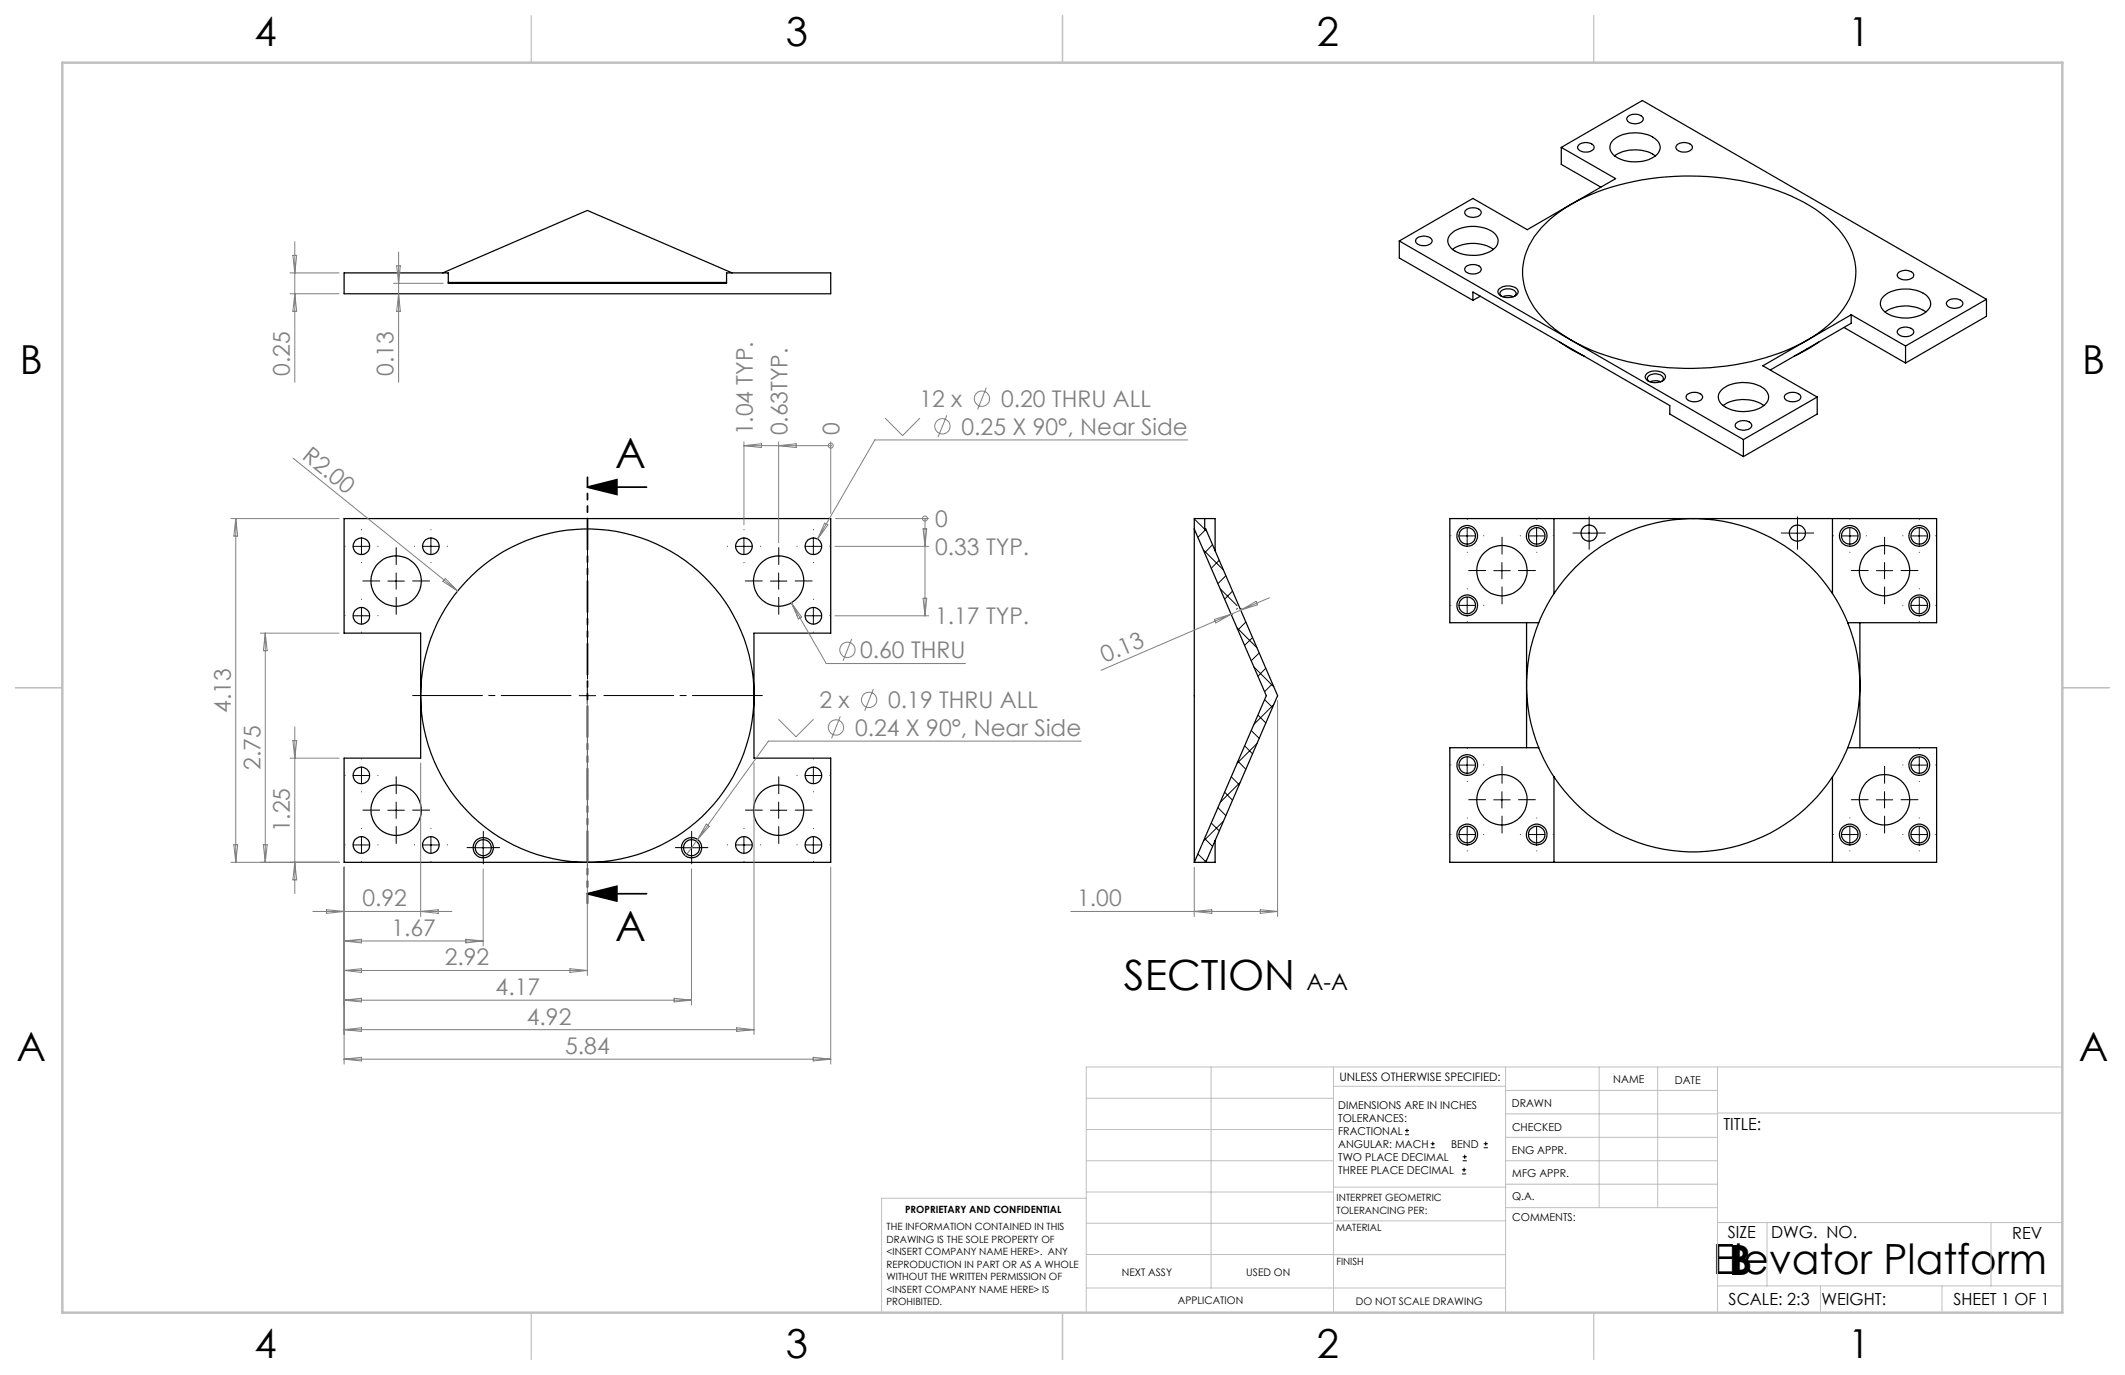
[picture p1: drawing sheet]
<svg xmlns="http://www.w3.org/2000/svg" width="432mm" height="279mm" viewBox="0 0 432 279" stroke-linecap="round" stroke-linejoin="round" font-family="sans-serif">
<g fill="none" stroke="#000" stroke-width=".25">
<path d="M317.3 30l11 6.3-9 5.2M317.3 30l16.4-9.6 69.9 40.4M317.3 30v3.4l8 4.6M320.8 29.4a2.16 2.16 0 0 1 3.1 .4 1.49 1.49 0 0 1-1.8 1.1l-.8-.1-.5-.4a.63 .63 0 0 1 0-1zM327.9 28.4a7.4 7.4 0 0 1 8.8 .1 2.07 2.07 0 0 1-.7 3.5 7.8 7.8 0 0 1-8-.4 2.01 2.01 0 0 1-.1-3.2zM328.1 31.7a7.6 7.6 0 0 1 8.3 0M330.8 23.7a2.19 2.19 0 0 1 3.1 .4 1.48 1.48 0 0 1-1.9 1.1l-.3-.1a.89 .89 0 0 1-.9-.4 .89 .89 0 0 1 0-1zM340.8 29.4a2.16 2.16 0 0 1 3.1 .4 1.49 1.49 0 0 1-1.9 1.1l-.7-.1-.5-.4a.63 .63 0 0 1 0-1zM69.9 55.5h21.2v2.1h56.5v-2.1h21.2v4.2h-98.9zM90 55.5l29.3-12.7 29.5 12.7M91.1 57.4h56.5M284.3 49v3.4l15 8.6"/>
<path d="M284.3 49l35 20.1M287.7 48.6a2.17 2.17 0 0 1 3.3 .2 1.48 1.48 0 0 1-1.9 1.1 1.14 1.14 0 0 1-1.4-1.3zM294.8 47.6a7.3 7.3 0 0 1 6.8-1.3 3.2 3.2 0 0 1 2.8 2.8 3.3 3.3 0 0 1-2.7 2.4 7.5 7.5 0 0 1-6.8-1.1 1.9 1.9 0 0 1-.1-2.8zM295.2 50.7a7.6 7.6 0 0 1 8.3 0M297.7 42.9a2.17 2.17 0 0 1 3.3 .2 1.77 1.77 0 0 1-2.6 .9l-.5-.3a.68 .68 0 0 1-.2-.8zM297.9 54.2a2.37 2.37 0 0 1 3 .2 .82 .82 0 0 1-.7 1.1 2.05 2.05 0 0 1-2.6-.7zM304.6 58.8a2.8 2.8 0 0 1 3.8 .1 1.06 1.06 0 0 1-1.1 1.5 2.56 2.56 0 0 1-2.9-.9zM319.3 41.5a21.5 21.5 0 0 0-8.6 8.4 12.2 12.2 0 0 0 1.8 13.6l.7 .8a24.4 24.4 0 0 0 6.1 4.8M319.3 41.5a51 51 0 0 1 27.7-5.6 46.5 46.5 0 0 1 21.9 6.6 18.1 18.1 0 0 1 7.8 9.6 12.6 12.6 0 0 1-3.5 12.4l-2.7 2.4-3.3 2.2M319.3 41.5l-9 5.2-11-6.4-15 8.7M385.8 55.4a2.16 2.16 0 0 1 3.1 .4 1.49 1.49 0 0 1-1.9 1.1l-1.2-.5a.68 .68 0 0 1 0-1zM299.3 61v-1.7l40 23.1v1.7l15 8.7"/>
<path d="M300.8 60.2l-1.5 .8M305.2 60.2a.77 .77 0 0 1-.4-.9 .77 .77 0 0 1 .8-.5 1.85 1.85 0 0 1 2.5 .9l-.4 .5M305.4 60.3l1-.2 1.1 .2M316.9 69.5l3 1.9 2.1 1M319.3 69.1a49.4 49.4 0 0 0 26.5 5.7 48.2 48.2 0 0 0 21.4-5.7M319.3 69.1l35 20.2M334.5 76.1a2.81 2.81 0 0 1 3.8 .1 1.29 1.29 0 0 1-1.5 1.5 2.09 2.09 0 0 1-2.5-1.1zM335.1 77.5a.78 .78 0 0 1-.3-.9 .78 .78 0 0 1 .8-.5 2.01 2.01 0 0 1 2.4 .6 .63 .63 0 0 1-.4 .8M335.3 77.6l1-.2 1.1 .2M349.8 79.3a7.3 7.3 0 0 1 7.3-1.1 2.71 2.71 0 0 1 2.2 3 4.8 4.8 0 0 1-4.4 2.4 6 6 0 0 1-5.5-2.1 1.85 1.85 0 0 1 .4-2.2zM367.2 69.1l-9 5.2 11.1 6.4M369.6 69.5l-3 1.9-2.1 1"/>
<path d="M374.7 66.5l12.5 7.3M376.2 64l11 6.3M376.2 64l-9 5.1M376.2 64v1.7l-16.5 9.5M382.6 60.4a7.1 7.1 0 0 1 7.2-1.3 2.98 2.98 0 0 1 2.5 2.9 4.5 4.5 0 0 1-4.2 2.6 6.8 6.8 0 0 1-5.5-1.6 1.89 1.89 0 0 1 0-2.6zM383 63.4a7.6 7.6 0 0 1 8.3 0M385.8 66.9a2.16 2.16 0 0 1 3.1 .4 1.49 1.49 0 0 1-1.9 1.1l-.7-.1-.5-.4a.63 .63 0 0 1 0-1zM387.2 70.3v3.5M395.7 61.2a2.19 2.19 0 0 1 3.2 .4 1.48 1.48 0 0 1-1.9 1.1l-.4-.1a.89 .89 0 0 1-.9-.4 .89 .89 0 0 1 0-1zM403.6 60.8l-16.4 9.5M403.6 60.8v3.5l-16.4 9.5M342.9 80.2a2.37 2.37 0 0 1 3 .2 .93 .93 0 0 1-1.1 1.2 1.92 1.92 0 0 1-2.2-.8z"/>
<path d="M350.1 82.4a7.6 7.6 0 0 1 8.3 0M352.7 86.1a2.17 2.17 0 0 1 3.3 .2 1.48 1.48 0 0 1-1.9 1.1l-1-.3a.72 .72 0 0 1-.4-1zM354.3 89.3v3.5M362.8 80.2a2.37 2.37 0 0 1 3 .2 .93 .93 0 0 1-1 1.2 1.92 1.92 0 0 1-2.2-.8zM369.3 80.7v3.4l-15 8.7M369.3 80.7l-15 8.6M69.9 105.4h98.9v23.3h-15.6v25.4h15.6v21.1h-98.9v-21.1h15.6v-25.4h-15.6zM242.7 107.5v67.7M242.7 107.5v-2.1h4.2v6.5M242.7 107.5l14.6 33.9-14.6 33.8M244.8 105.4v2.1h.2l14.6 33.9-14.6 33.8M315.8 105.4v15.2"/>
<path d="M372.4 105.4v15.2M310.2 126.5v25.4M312.7 126.5a33.7 33.7 0 0 0 0 25.4M312.7 126.5h-18.1v-21.1h98.9v21.1h-18M315.8 120.6a33.9 33.9 0 0 1 56.6 0M315.8 120.6a35.6 35.6 0 0 0-3.1 5.9M372.4 120.6a35.6 35.6 0 0 1 3.1 5.9M375.5 126.5a33.7 33.7 0 0 1 0 25.4M377.9 126.5v25.4M312.7 151.9a35.6 35.6 0 0 0 3.1 6M312.7 151.9h-18.1v23.3h98.9v-23.3h-18M315.8 157.9a33.9 33.9 0 0 0 56.6 0"/>
<path d="M315.8 157.9v17.3M372.4 157.9v17.3M375.5 151.9a35.6 35.6 0 0 1-3.1 6M246.9 170.7v4.5h-4.2"/>
<circle cx="73.4" cy="111" r="1.69"/>
<circle cx="80.5" cy="118.1" r="5.1"/>
<circle cx="87.5" cy="111" r="1.69"/>
<circle cx="151.2" cy="111" r="1.68"/>
<circle cx="158.2" cy="118.1" r="5.1"/>
<circle cx="165.3" cy="111" r="1.68"/>
<circle cx="298.1" cy="108.9" r="1.67"/>
<circle cx="298.1" cy="108.9" r="2.11"/>
<circle cx="305.2" cy="116" r="5.1"/>
<circle cx="312.3" cy="108.9" r="1.67"/>
<circle cx="312.3" cy="108.9" r="2.11"/>
<circle cx="322.9" cy="108.3" r="1.64"/>
<circle cx="365.2" cy="108.3" r="1.64"/>
<circle cx="375.9" cy="108.9" r="2.11"/>
<circle cx="375.9" cy="108.9" r="1.68"/>
<circle cx="382.9" cy="116" r="5.1"/>
<circle cx="390" cy="108.9" r="1.67"/>
<circle cx="390" cy="108.9" r="2.11"/>
<circle cx="73.4" cy="125.1" r="1.7"/>
<circle cx="165.3" cy="125.1" r="1.69"/>
<circle cx="298.1" cy="123" r="2.11"/>
<circle cx="298.1" cy="123" r="1.69"/>
<circle cx="390" cy="123" r="2.11"/>
<circle cx="390" cy="123" r="1.69"/>
<circle cx="73.4" cy="157.6" r="1.69"/>
<circle cx="119.3" cy="141.4" r="33.9"/>
<circle cx="165.3" cy="157.6" r="1.68"/>
<circle cx="298.1" cy="155.5" r="1.67"/>
<circle cx="298.1" cy="155.4" r="2.11"/>
<circle cx="390" cy="155.5" r="1.67"/>
<circle cx="390" cy="155.4" r="2.11"/>
<circle cx="73.4" cy="171.7" r="1.7"/>
<circle cx="80.5" cy="164.6" r="5.1"/>
<circle cx="87.5" cy="171.7" r="1.7"/>
<circle cx="98.2" cy="172.2" r="2.06"/>
<circle cx="98.2" cy="172.2" r="1.64"/>
<circle cx="140.5" cy="172.2" r="2.06"/>
<circle cx="140.5" cy="172.2" r="1.64"/>
<circle cx="151.2" cy="171.7" r="1.69"/>
<circle cx="158.2" cy="164.6" r="5.1"/>
<circle cx="165.3" cy="171.7" r="1.69"/>
<circle cx="298.1" cy="169.6" r="2.11"/>
<circle cx="298.1" cy="169.6" r="1.69"/>
<circle cx="305.2" cy="162.5" r="5.1"/>
<circle cx="312.2" cy="169.6" r="2.11"/>
<circle cx="312.2" cy="169.6" r="1.69"/>
<circle cx="375.9" cy="169.6" r="2.11"/>
<circle cx="375.9" cy="169.6" r="1.7"/>
<circle cx="382.9" cy="162.5" r="5.1"/>
<circle cx="390" cy="169.6" r="2.11"/>
<circle cx="390" cy="169.6" r="1.69"/>
</g>
<g fill="none" stroke="#000" stroke-width=".2">
<path d="M71.8 111h3.3M73.4 109.3v3.4M78.8 118.1h3.4M80.5 116.4v3.3M85.9 111h3.3M87.6 109.3v3.4M149.5 111h3.3M151.2 109.3v3.4M156.6 118.1h3.3M158.2 116.4v3.3M163.6 111h3.3M165.3 109.3v3.4"/>
<path d="M242.7 105.4l2.5 2.5M244.5 111.8l4.1 4M245 107.6l-1.6 1.6M246.4 110.7l-1.6 1.6M247.8 113.8l-1.7 1.7M248 119.7l3.4 3.3M249.1 117l-1.6 1.6M296.5 108.9h3.3M298.1 107.2v3.4M303.5 116h3.4M305.2 114.3v3.3M310.6 108.9h3.3"/>
<path d="M312.2 107.2v3.4M321.2 108.3h3.4M322.9 106.7v3.3M363.6 108.3h3.3M365.2 106.7v3.3M374.2 108.9h3.3M375.9 107.2v3.4M381.3 116h3.3M382.9 114.3v3.3M388.3 108.9h3.4M390 107.2v3.4M71.8 125.1h3.3"/>
<path d="M73.4 123.5v3.3M119.3 139.7v3.3M163.6 125.1h3.3M165.3 123.5v3.3M250.2 124.8h.1M250.4 120.1l-1.6 1.6M251.4 127.6l4 4.1M251.4 123.6l-.1 .2M252 123.7h.1M253.2 126.4l-1.6 1.6M254.5 129.5l-1.6 1.6M254.8 135.5l4 4.1"/>
<path d="M255.9 132.7l-1.7 1.6M257.2 135.8l-1.6 1.6M258.6 138.9l-1.6 1.6M296.5 123h3.3M298.1 121.4v3.3M388.3 123h3.4M390 121.4v3.3M71.8 157.6h3.3M73.4 155.9v3.3M117.7 141.4h3.3M163.6 157.6h3.3M165.3 155.9v3.3"/>
<path d="M250.2 157.8l1.6 1.7M251.6 154.7l1.6 1.6M252 159l-4 4M252.9 151.6l1.6 1.6M254.2 148.4l1.7 1.6M255.4 151.1l-4 4M255.6 145.3l1.6 1.6M257 142.2l1.6 1.6M258.8 143.2l-4 4M296.5 155.5h3.3M298.1 153.8v3.3M388.3 155.5h3.4"/>
<path d="M390 153.8v3.3M71.8 171.7h3.3M73.4 170v3.4M78.8 164.6h3.4M80.5 163v3.3M85.9 171.7h3.3M87.6 170v3.4M96.5 172.3h3.4M98.2 170.6v3.3M138.9 172.3h3.3M140.5 170.6v3.3M149.5 171.7h3.3"/>
<path d="M151.2 170v3.4M156.6 164.6h3.3M158.2 163v3.3M163.6 171.7h3.3M165.3 170v3.4M243.4 173.5l1.6 1.6M244.8 170.4l1.6 1.6M245.2 174.8l-.4 .4M246.1 167.3l1.7 1.5M247.5 164.1l1.6 1.6M248.6 166.9l-4.1 4M248.8 161l1.6 1.6"/>
<path d="M296.5 169.6h3.3M298.1 167.9v3.3M303.5 162.5h3.4M305.2 160.9v3.3M310.6 169.6h3.3M312.2 167.9v3.3M374.2 169.6h3.3M375.9 167.9v3.3M381.3 162.5h3.3M382.9 160.9v3.3M388.3 169.6h3.4M390 167.9v3.3"/>
<path d="M285.5 230.6h.8M285.5 229.7h.8M285.9 229.3v.9M290.7 233.2h.8M290.7 232.4h.8M291.1 232v.8M297.1 238.5h.8M297.1 237.7h.8M297.2 235.9h.9M297.2 235.1h.9M297.5 237.3v.8M297.6 234.6v.9"/>
<path d="M301.5 233.2h.8M301.5 232.4h.8M301.9 232v.8"/>
</g>
<g fill="none" stroke="#808080" stroke-width=".2">
<path d="M58.9 59.7h10M58.9 55.5h10M59.5 51.9h.8l-.4 3.6zM59.9 49.1v28.6M59.9 59.7l.4 3.6h-.8zM80 57.6h10.1M80.6 54h.8l-.4 3.6zM81 59.7l.4 3.6h-.8zM81 51.2v26.5M200.4 78.8l-1.8 4.4M59.5 93.1l33.5 27M151.2 90.6h17.6"/>
<path d="M151.2 89.8v16.8M151.2 90.6l3.5-.4v.7zM158.2 89.8v20.5M158.2 90.6l3.6-.4v.7zM168.8 90.6h.1M168.8 89.8v14.6M179.8 84.9l3.6 3.6 3.5-3.6M192.4 84.4l-1.8 4.4M241.3 89.4h-63.5l-11.7 20.1M46.9 105.4h22M47.9 105.4v69.8M47.9 105.4l.4 3.5h-.8z"/>
<path d="M90.5 117.5l2.5 2.6-3-2zM167.6 106.3l.6 .3-2.1 2.9zM169.7 111h19M169.8 105.4h18.9M187.6 107.5h.7l-.3 3.5zM188 105.4h.1M188 105.4v19.7M52.9 128.7h16M53.9 128.7v46.5M53.9 128.7l.4 3.5h-.8zM160.8 122.5l7.1 12.3h28.3M160.8 122.5l2.1 2.9-.7 .4z"/>
<path d="M169.7 125.1h19M173.1 129.8l-1.8 4.5M177.5 140l-1.8 4.4M187.6 121.6h.7l-.3 3.5zM246.8 125.9l3.4-1.1-3.1 1.8zM252.1 124l3.1-1.8 .3 .7zM258 121.5l-34.3 14.7M58.9 154.1h10M59.5 150.5h.8l-.4 3.6zM59.9 147.7v33.9M85.5 155v31.2M119.3 142.3v55.9"/>
<path d="M153.2 155v55.2M158.2 146.2l3.5 3.5 3.6-3.5M170.7 145.6l-1.7 4.4M219.7 150.6h-63.6l-14.4 20M259.6 142.3v43.9M46.9 175.2h22M47.5 171.7h.8l-.4 3.5zM53.5 171.7h.8l-.4 3.5zM59.9 175.2l.4 3.6h-.8zM69.9 176.2v40M98.2 176.6v15.6M140.5 176.6v27.6"/>
<path d="M141.7 170.6l-2.4 3.3M143.5 167.5l.6 .4-2.4 2.7zM168.8 176.2v40M242.7 176.2v10M63.6 185.2h28.2M66.4 184.9l3.5 .3-3.5 .4zM69.9 197.2h49.4M69.9 197.2l3.5-.4v.8zM69.9 191.2l3.5-.3v.7zM69.9 191.2h28.3M85.5 185.2l3.5-.3v.7zM94.7 190.9l3.5 .3-3.5 .4z"/>
<path d="M115.8 196.8l3.5 .4-3.5 .4zM217.6 185.2h42M242.7 185.2l3.5-.3v.7zM256.1 184.9l3.5 .3-3.5 .4zM69.9 203.2l3.5-.4v.8zM69.9 209.2l3.5-.4v.8zM69.9 215.2l3.5-.4v.8zM69.9 209.2h83.3M69.9 215.2h98.9M69.9 203.2h70.6M137 202.8l3.5 .4-3.5 .4zM149.7 208.8l3.5 .4-3.5 .4z"/>
<path d="M165.2 214.8l3.6 .4-3.6 .4z"/>
<circle cx="168.8" cy="90.6" r=".51"/>
<circle cx="191.5" cy="86.6" r="1.56"/>
<circle cx="199.5" cy="81" r="1.56"/>
<circle cx="187.9" cy="105.4" r=".5"/>
<circle cx="172.2" cy="132.1" r="1.56"/>
<circle cx="169.9" cy="147.8" r="1.56"/>
<circle cx="176.6" cy="142.2" r="1.56"/>
</g>
<path d="M119.3 99l6-1.5v3zM119.3 99h12.1M119.3 181.6l6-1.5v3zM119.3 181.6h12.1" fill="none" stroke="#000" stroke-width=".35"/>
<g fill="none" stroke="#000" stroke-width=".2" stroke-dasharray="15.2 1.3 1.3 1.3">
<path d="M70.1 111h.1M73.5 107.7v-.1M73.5 114.3h.1M76.8 111h.1M77.2 118.1h-3.5M80.5 114.7v-3.4M83.8 118.1h3.5M84.2 111h.1M87.6 107.7v-.1M87.6 114.3h.1M90.9 111h.1M147.9 111h-.1"/>
<path d="M151.2 107.7v-.1M151.2 114.3h.1M154.5 111h.1M154.9 118.1h-3.4M158.2 114.7v-3.4M161.6 118.1h3.4M162 111h.1M165.3 107.7v-.1M165.3 114.3h.1M168.6 111h.1M294.8 108.9h.1M298.2 105.5h.1"/>
<path d="M298.2 112.2h.1M298.2 119.7v-.1M301.5 108.9h.1M301.9 115.9h-3.5M305.2 112.6v-3.4M305.2 119.3v3.4M308.5 115.9h3.5M308.9 108.9h.1M312.3 105.5h.1M312.3 112.2h.1M315.6 108.9h.1M321.2 108.3h-1.6"/>
<path d="M322.9 106.6v-1.6M322.9 110v1.6M324.6 108.3h1.6M363.6 108.3h-1.7M365.2 106.6v-1.6M365.2 110v1.6M366.9 108.3h1.7M372.6 108.9h-.1M375.9 105.5h.1M375.9 112.2h.1M379.2 108.9h.1M379.6 115.9h-3.4"/>
<path d="M382.9 112.6v-3.4M382.9 119.3v3.4M386.3 115.9h3.4M386.7 108.9h.1M390 105.5h.1M390 112.2h.1M390 119.7v-.1M393.3 108.9h.1M70.1 125.1h.1M73.5 121.8h.1M73.5 128.4v.1M76.8 125.1h.1"/>
<path d="M80.5 121.4v3.4M158.2 121.4v3.4M162 125.1h.1M165.3 121.8h.1M165.3 128.4v.1M168.6 125.1h.1M294.8 123h.1M298.2 126.3h.1M301.5 123h.1M386.7 123h.1M390 126.3h.1M393.3 123h.1"/>
<path d="M70.1 157.6h.1M73.5 154.2h.1M76.8 157.6h.1M162 157.6h.1M165.3 154.2h.1M168.6 157.6h.1M294.8 155.4h.1M298.2 152.1h.1M298.2 158.8h.1M301.5 155.4h.1M305.2 159.2v-3.5M382.9 159.2v-3.5"/>
<path d="M386.7 155.4h.1M390 152.1h.1M390 158.8h.1M393.3 155.4h.1M70.1 171.7h.1M73.5 168.3h.1M73.5 175h.1M73.5 160.9h.1M76.8 171.7h.1M77.2 164.6h-3.5M80.5 161.3v-3.5M80.5 168v3.4"/>
<path d="M83.8 164.6h3.5M84.2 171.7h.1M87.6 168.3h.1M87.6 175h.1M90.9 171.7h.1M96.5 172.2h-1.6M98.2 170.6v-1.7M98.2 173.9v1.6M99.9 172.2h1.6M138.9 172.2h-1.7M140.5 170.6v-1.7M140.5 173.9v1.6"/>
<path d="M142.2 172.2h1.6M147.9 171.7h-.1M151.2 168.3h.1M151.2 175h.1M154.5 171.7h.1M154.9 164.6h-3.4M158.2 161.3v-3.5M158.2 168v3.4M161.6 164.6h3.4M162 171.7h.1M165.3 168.3h.1M165.3 175h.1"/>
<path d="M165.3 160.9h.1M168.6 171.7h.1M294.8 169.6h.1M298.2 166.2h.1M298.2 172.9h.1M301.5 169.6h.1M301.9 162.5h-3.5M305.2 165.8v3.5M308.5 162.5h3.5M308.9 169.6h.1M312.3 166.2h.1M312.3 172.9h.1"/>
<path d="M315.6 169.6h.1M372.6 169.6h-.1M375.9 166.2h.1M375.9 172.9h.1M379.2 169.6h.1M379.6 162.5h-3.4M382.9 165.8v3.5M386.3 162.5h3.4M386.7 169.6h.1M390 166.2h.1M390 172.9h.1M393.3 169.6h.1"/>
</g>
<path d="M119.4 138v-32.2M116 141.3h-32.2M119.4 144.7v32.2M122.7 141.3h32.2" fill="none" stroke="#000" stroke-width=".2" stroke-dasharray="15.2 1.3 1.3 1.3" stroke-dashoffset="1"/>
<path d="M119.4 97v86.6" fill="none" stroke="#000" stroke-width=".35" stroke-dasharray="6.3 1.3 1.3 1.3 1.3 1.3" stroke-dashoffset="4.3"/>
<g fill="none" stroke="#c0c0c0" stroke-width=".2">
<path d="M246.1 216.8v44.9M271 216.8v49.9M305.9 216.8v49.9M324.9 216.8v28.6M336.8 216.8v28.6M349 216.8v49.9M419.1 216.8h-198.4v49.9M220.7 235.9h50.3M220.7 229.5h50.3M220.7 223.2h50.3M271 220.7h34.9M305.9 231.1h43.1"/>
<path d="M305.9 226.3h43.1M305.9 221.6h43.1M305.9 235.9h43.1M349 226.2h70.1M220.7 248.6h50.3M220.7 242.2h50.3M220.7 254.9h50.3M220.7 243.5h-41.6v23.2M271 255h34.9M271 248.1h35M271 241.2h35M305.9 240.6h43.1"/>
<path d="M306 245.4h43M349 248.4h70.1M359.1 248.4v12.9M404.6 248.4v12.9M220.7 261.7h85.2M349 261.3h70.1M369.9 261.3v5.4M394.6 261.3v5.4"/>
</g>
<path d="M108 3.2v9.5M215.9 3.2v9.5M323.8 3.2v9.5M3.1 139.7h9.6M419.1 139.7h9.5M108 266.7v9.6M215.9 266.7v9.6M323.8 266.7v9.6" fill="none" stroke="#c0c0c0" stroke-width=".25"/>
<path d="M12.7 12.7h406.4v254h-406.4z" fill="none" stroke="#c0c0c0" stroke-width=".5"/>
<path d="M119.3 99l6-1.5v3zM119.3 181.6l6-1.5v3z" fill="#000"/>
<g font-size="8.5">
<text x="125" y="95.1">A</text>
<text x="125" y="191.2">A</text>
<text x="228.4" y="201.2">SECTION</text>
<text x="348" y="258.9">Elevator Platform</text>
<text x="351.3" y="259">B</text>
</g>
<g font-size="8.1">
<text x="51.7" y="9.3">4</text>
<text x="159.7" y="9.3">3</text>
<text x="267.6" y="9.3">2</text>
<text x="375.6" y="9.3">1</text>
<text x="4" y="76">B</text>
<text x="423.1" y="76">B</text>
<text x="3.3" y="215.7">A</text>
<text x="422.4" y="215.7">A</text>
<text x="51.7" y="276">4</text>
<text x="159.7" y="276">3</text>
<text x="267.6" y="276">2</text>
<text x="375.6" y="276">1</text>
</g>
<g font-size="4.7" fill="#808080">
<text x="58.9" y="76.4" transform="rotate(-90 58.9 76.4)">0.25</text>
<text x="80" y="76.4" transform="rotate(-90 80 76.4)">0.13</text>
<text x="186.8" y="82.7">12 x</text>
<text x="203.4" y="82.7">0.20 THRU ALL</text>
<text x="152.9" y="88.5" transform="rotate(-90 152.9 88.5)">1.04 TYP.</text>
<text x="160" y="88.5" transform="rotate(-90 160 88.5)">0.63TYP.</text>
<text x="170.6" y="88.5" transform="rotate(-90 170.6 88.5)">0</text>
<text x="195.4" y="88.3">0.25 X 90°, Near Side</text>
<text x="61.2" y="93.1" transform="rotate(39 61.2 93.1)">R2.00</text>
<text x="190" y="107.1">0</text>
<text x="190" y="112.8">0.33 TYP.</text>
<text x="190" y="126.9">1.17 TYP.</text>
<text x="174.8" y="133.7">0.60 THRU</text>
<text x="224.5" y="134.8" transform="rotate(-23 224.5 134.8)">0.13</text>
<text x="166.5" y="143.9">2 x</text>
<text x="180.5" y="143.9">0.19 THRU ALL</text>
<text x="46.9" y="144.8" transform="rotate(-90 46.9 144.8)">4.13</text>
<text x="173.7" y="149.5">0.24 X 90°, Near Side</text>
<text x="52.9" y="156.4" transform="rotate(-90 52.9 156.4)">2.75</text>
<text x="58.9" y="169.1" transform="rotate(-90 58.9 169.1)">1.25</text>
<text x="73.7" y="184.2">0.92</text>
<text x="218.9" y="184.2">1.00</text>
<text x="79.5" y="190.2">1.67</text>
<text x="90.4" y="196.2">2.92</text>
<text x="100.7" y="202.2">4.17</text>
<text x="107.1" y="208.2">4.92</text>
<text x="114.9" y="214.2">5.84</text>
</g>
<text font-size="4.7" x="265.5" y="201.2">A-A</text>
<g font-size="3.4">
<text x="350.2" y="229.5">TITLE:</text>
<text x="351.1" y="251.6">SIZE</text>
<text x="359.9" y="251.6">DWG. NO.</text>
<text x="408.9" y="251.7">REV</text>
<text x="351.2" y="265.2">SCALE: 2:3</text>
<text x="370.1" y="265.3">WEIGHT:</text>
<text x="396.9" y="265.2">SHEET 1 OF 1</text>
</g>
<text font-size="2.4" x="272.2" y="219.7">UNLESS OTHERWISE SPECIFIED:</text>
<g font-size="2.2">
<text x="327.8" y="220.1">NAME</text>
<text x="340.3" y="220.2">DATE</text>
<text x="271.9" y="225.3">DIMENSIONS ARE IN INCHES</text>
<text x="271.9" y="227.9">TOLERANCES:</text>
<text x="307.2" y="224.9">DRAWN</text>
<text x="271.9" y="230.6">FRACTIONAL</text>
<text x="271.9" y="233.2">ANGULAR: MACH</text>
<text x="294.9" y="233.2">BEND</text>
<text x="307.3" y="229.8">CHECKED</text>
<text x="271.9" y="235.9">TWO PLACE DECIMAL</text>
<text x="271.9" y="238.5">THREE PLACE DECIMAL</text>
<text x="307.2" y="234.5">ENG APPR.</text>
<text x="307.3" y="239.2">MFG APPR.</text>
<text x="307.3" y="243.9">Q.A.</text>
<text x="307.3" y="248.1">COMMENTS:</text>
</g>
<g font-size="2.1">
<text x="227.9" y="259.2">NEXT ASSY</text>
<text x="253.3" y="259.2">USED ON</text>
<text x="239.3" y="265">APPLICATION</text>
<text x="275.5" y="265.1">DO NOT SCALE DRAWING</text>
</g>
<g font-size="2">
<text x="271.6" y="244.1">INTERPRET GEOMETRIC</text>
<text x="180.2" y="250">THE INFORMATION CONTAINED IN THIS</text>
<text x="183.9" y="246.4">PROPRIETARY AND CONFIDENTIAL</text>
<text x="271.5" y="250.2">MATERIAL</text>
<text x="271.6" y="246.6">TOLERANCING PER:</text>
<text x="180.2" y="252.5">DRAWING IS THE SOLE PROPERTY OF</text>
<text x="180.2" y="255.1">&lt;INSERT COMPANY NAME HERE&gt;. ANY</text>
<text x="180.2" y="257.6">REPRODUCTION IN PART OR AS A WHOLE</text>
<text x="271.5" y="257">FINISH</text>
<text x="180.2" y="260.1">WITHOUT THE WRITTEN PERMISSION OF</text>
<text x="180.2" y="262.6">&lt;INSERT COMPANY NAME HERE&gt; IS</text>
<text x="180.2" y="265.2">PROHIBITED.</text>
</g>
</svg>
